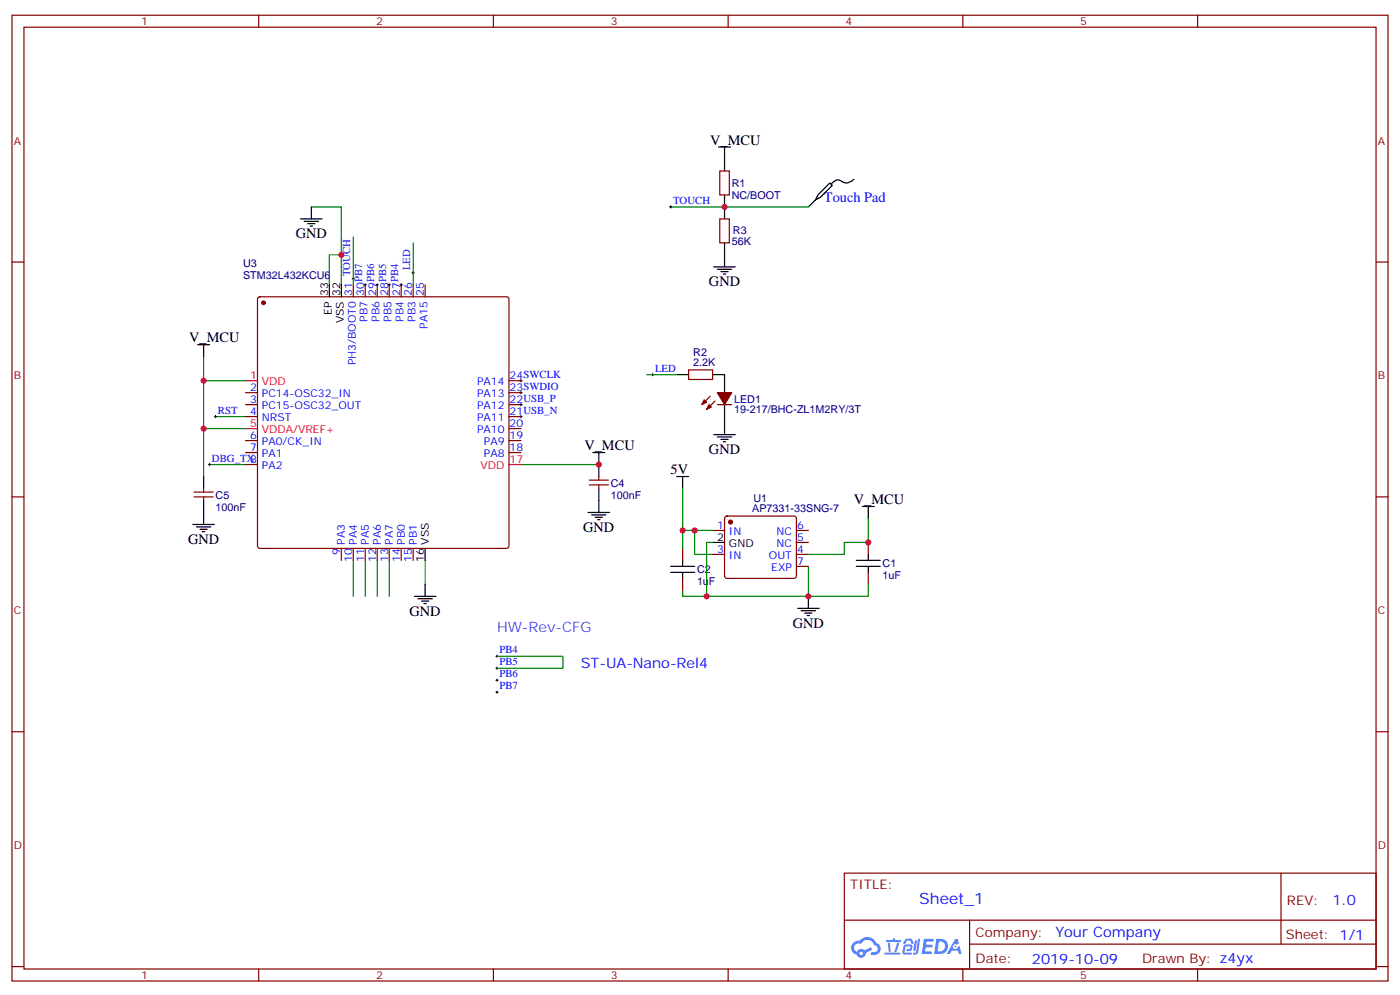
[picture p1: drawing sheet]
<svg xmlns="http://www.w3.org/2000/svg" width="412mm" height="293mm" viewBox="0 0 412 293" stroke-linecap="round" stroke-linejoin="round" font-family="sans-serif">
<g fill="none" stroke="#870000" stroke-width=".35">
<path d="M3.5 4.5h405.4v284.3h-405.4zM7.1 8h398.2v277.3h-398.2zM76.2 4.5v3.5M145.3 4.5v3.5M214.5 4.5v3.5M283.6 4.5v3.5M352.8 4.5v3.5M3.5 77.2h3.6M405.3 77.2h3.6M3.5 146.3h3.6M405.3 146.3h3.6M3.5 215.4h3.6"/>
<path d="M405.3 215.4h3.6M248.7 257.1h156.6v28.2h-156.6zM377.3 257.1v20.9M248.7 270.9h156.5M285.6 278h119.6M285.6 270.9v14.1M3.5 284.6h3.6M76.2 285.3v3.5M145.3 285.3v3.5M214.5 285.3v3.5M283.6 285.3v3.5M352.8 285.3v3.5"/>
<path d="M405.3 284.6h3.6"/>
</g>
<g fill="#5487ff">
<path d="M272.1 276.4h2.6l.3 .2-.1 .6h-2l-.1 .9h1.6l.4 .4-.4 .4h-1.7l-.2 1.2 1.8 .1 .3 .3-.2 .3-2.9 .1z"/>
<path d="M281.4 276.5h.7l.4 1.3-.7 .3a.74 .74 0 0 0-1.1 .3 .74 .74 0 0 0 .5 1 .74 .74 0 0 0 .9-.6l.5-.3 .7 2.3h-.9l-.2-.9h-1.9l-.5 .9h-.9z"/>
<path d="M269.5 276.8h.6l-.4 3a.31 .31 0 0 1-.3 .2 .31 .31 0 0 1-.3-.3z"/>
<path d="M270.4 276.4h.6l-.5 3.9a.89 .89 0 0 1-.7 .7 .89 .89 0 0 1-.9-.3l1-.4z"/>
<path d="M266.8 276.5l.6-.2 1.2 .2 .5 1.2-.6 .2-.4-1-1 .2a.95 .95 0 0 1-1 .8l-.1-.2z"/>
<path d="M266.4 278.2l1.8-.2a1.04 1.04 0 0 1 .6 1.1 1.04 1.04 0 0 1-.8 .9h-.7a.29 .29 0 0 1-.3-.3 .29 .29 0 0 1 .3-.2l.7-.1 .2-.8-1.4 .1-.4 1.7 1.9 .1a.29 .29 0 0 1 .3 .3 .29 .29 0 0 1-.3 .3l-2-.1-.4-.2 .2-2.1z"/>
<path d="M260.5 280.5h4.4a.3 .3 0 0 1 .3 .3 .3 .3 0 0 1-.3 .3h-4.3z"/>
<path d="M264.3 277.5h.6l-.5 1.7a1.02 1.02 0 0 1-.7 1.2l-.2-.3z"/>
<path d="M261.5 277.6h.6l.3 2.4-.3 .3-.3-.2z"/>
<path d="M261.1 276.8h1.9l.2-.6h.5l-.1 .6h1.5a.29 .29 0 0 1 .3 .3 .29 .29 0 0 1-.3 .2h-3.9z"/>
<path d="M275.8 276.4l-.6 4.5h1.4a2.27 2.27 0 0 0 2.7-2.3 2.27 2.27 0 0 0-2.7-2.2zM276.6 277.2a1.5 1.5 0 0 1 1.8 1.5 1.5 1.5 0 0 1-1.9 1.4h-.3z"/>
<path d="M251.4 277.6a2.09 2.09 0 0 0 1 3.5 1.37 1.37 0 0 0 1.5 .9 1.37 1.37 0 0 0 1.1-1.4l2-1-.5-.7-1.8 .9a1.4 1.4 0 0 0-2.3 .5 1.32 1.32 0 0 1-.6-1.9 1.32 1.32 0 0 1 1.9-.5 2.02 2.02 0 0 1 2-1.2 2.02 2.02 0 0 1 1.8 1.6 1.09 1.09 0 0 1 1.1 1.4 1.09 1.09 0 0 1-1.6 .7 .41 .41 0 0 0-.5 .3 .41 .41 0 0 0 .4 .5 1.89 1.89 0 0 0 2.4-1.2 1.89 1.89 0 0 0-1.2-2.4 2.98 2.98 0 0 0-5-.7l-1 .2zM253.2 280.7a.52 .52 0 0 1 1 0 .52 .52 0 0 1-1 0z"/>
<circle cx="281.4" cy="278.7" r=".28"/>
</g>
<g fill="none" stroke="#008700" stroke-width=".35">
<path d="M91.7 60.9h8.8v23M100.5 75h-3.5v8.9M104.1 69.7v14.2M121.7 71.5v12.4M197.6 60.9h40.5M60 112.1v14.1h12.3M60 105v7.1h12.3M190.5 110.3h8.8M60 126.2v14.1M61.7 136.8h10.6M63.5 122.7h8.8M153.5 136.8h22.9"/>
<path d="M201.1 156.2v5.3M201.1 143.8v12.4h8.8M204.6 156.2v7h5.3M209.9 159.7h-1.8v15.9M255.8 152.6v7.1h-7.1v3.5h-10.6M104.1 165v10.6M107.6 165v10.6M111.1 165v10.6M114.7 165v10.6M125.2 165v7M238.1 166.8v8.8h-37v-1.8M255.8 172v3.6h-17.7"/>
<path d="M146.4 193.2h19.4v3.5h-19.4"/>
</g>
<g fill="none" stroke="#000" stroke-width=".29">
<path d="M121.7 80v.7M197.2 60.9h.7M197.6 60.6v.7M103.7 82.1h.7M104.1 81.7v.7M107.2 83.9h.7M107.6 83.5v.7M110.8 83.9h.7M111.1 83.5v.7M114.3 83.9h.7M114.7 83.5v.7M117.8 83.9h.7"/>
<path d="M118.2 83.5v.7M121.4 80.3h.7M153.1 115.6h.7M153.1 112.1h.7M153.1 119.1h.7M153.5 111.7v.7M153.5 115.3v.7M153.5 118.8v.7M191.9 110.3h.7M192.3 110v.7M61.4 136.8h.7M61.7 136.4v.7"/>
<path d="M63.1 122.7h.8M63.5 122.3v.7M153.1 122.7h.7M153.5 122.3v.7M146 196.7h.8M146 193.2h.8M146.4 192.9v.7M146.4 196.4v.7M146.4 199.9v.7M146 203.8h.8M146 200.3h.8M146.4 203.4v.8"/>
</g>
<g fill="none" stroke="#000" stroke-width=".35">
<path d="M211.7 43.3h3.5M213.4 43.3v7M213.4 57.4v7.1M240.2 58.8l1.5-.7 3.5-3.5-.7-.7-3.6 3.5-.7 1.4-2.1 2.1M251.5 52.8a3.1 3.1 0 0 1-4.4 .2 2.4 2.4 0 0 0-2.3 1.2M88.5 64.5h6.4M89.6 65.2h4.2M90.7 65.9h2.1M91.4 66.6h.7M91.7 60.9v3.6M210.3 78.6h6.3M211.3 79.3h4.2"/>
<path d="M212.4 80h2.1M213.4 71.5v7.1M97 83.9v3.5M100.5 83.9v3.5M213.1 80.7h.7M58.2 101.5h3.5M60 101.5v3.5M199.3 110.3h3.5M209.9 110.3h3.5v5.3M213.4 119.1v8.9M174.6 133.2h3.6M176.4 133.2v7.1"/>
<path d="M210.3 128h6.3M211.3 128.7h4.2M212.4 129.4h2.1M213.1 130.1h.7M56.8 154.4h6.3M57.9 155.1h4.2M58.9 155.8h2.1M59.6 156.5h.7M60 140.3v3.5M60 147.4v7M173.2 150.9h6.4M174.3 151.6h4.2"/>
<path d="M175.3 152.3h2.1M176 153h.7M176.4 143.8v7.1M199.3 140.3h3.5M201.1 140.3v3.5M209.9 159.7h3.5M254 149.1h3.5M255.8 149.1v3.5M122.1 175.6h6.3M123.1 176.3h4.3M124.2 177h2.1M124.9 177.7h.7"/>
<path d="M125.2 161.5v3.5M125.2 172v3.6M197.6 166.8h7M197.6 168.5h7M201.1 165v1.8M201.1 168.5v1.8M234.9 179.1h6.4M236 179.8h4.2M238.1 175.6v3.5M252.2 166.8h7.1M252.2 165h7.1M255.8 163.2v1.8"/>
<path d="M255.8 166.8v1.7M237.1 180.5h2.1M237.8 181.2h.7"/>
</g>
<g fill="none" stroke="#870000" stroke-width=".35">
<path d="M212 50.3h2.8v7.1h-2.8zM212 64.5h2.8v7h-2.8zM76.1 87.6l.5-.2h72.6l.5 .2 .2 .5v72.7l-.2 .5-.5 .2h-72.6l-.5-.3-.3-.4v-72.7zM104.1 83.9v3.5M107.6 83.9v3.5M111.1 83.9v3.5M114.7 83.9v3.5M118.2 83.9v3.5M121.7 83.9v3.5M125.2 83.9v3.5M72.3 115.6h3.5M72.3 119.1h3.5"/>
<path d="M149.9 115.6h3.6M149.9 119.1h3.6M149.9 112.1h3.6M202.8 108.9h7.1v2.8h-7.1zM209.2 116.7l-2.5 2.4M210.6 118.1l-2.5 2.4M211.3 119.1h4.2M72.3 122.7h3.5M72.3 129.7h3.5M72.3 133.2h3.5M72.3 136.8h3.5M149.9 122.7h3.6"/>
<path d="M149.9 129.7h3.6M149.9 133.2h3.6M149.9 126.2h3.6M57.1 146.3h5.7M57.1 144.9h5.7M60 143.8v1.1M60 146.3v1.1M173.6 142.8h5.6M173.6 141.4h5.6M176.4 140.3v1.1M176.4 142.8v1M209.9 156.2h3.5"/>
<path d="M213.7 152.1l.4-.2h19.8l.5 .2 .2 .5v17l-.2 .5-.5 .2h-19.8l-.5-.2-.2-.5v-17zM234.6 156.2h3.5M234.6 159.7h3.5M255.8 159.7v3.5M100.5 161.5v3.5M104.1 161.5v3.5M107.6 161.5v3.5M111.1 161.5v3.5M114.7 161.5v3.5M118.2 161.5v3.5M121.7 161.5v3.5M201.1 161.5v3.5"/>
<path d="M201.1 170.3v3.5M209.9 163.2h3.5M234.6 163.2h3.5M234.6 166.8h3.5M255.8 168.5v3.5"/>
</g>
<g fill="#870000" stroke="#870000" stroke-width=".35">
<path d="M211.3 115.6h4.2l-2.1 3.5z"/>
<path d="M208.8 119.1l.7 .7-1.4 .7z"/>
<path d="M207.4 117.7l.7 .7-1.4 .7z"/>
<circle cx="77.6" cy="89.1" r=".53"/>
<circle cx="215.2" cy="153.7" r=".53"/>
</g>
<path d="M72.3 112.1h3.5M72.3 126.2h3.5M149.9 136.8h3.6" fill="none" stroke="#f00" stroke-width=".35"/>
<g fill="#c00">
<circle cx="213.4" cy="60.9" r=".88"/>
<circle cx="60" cy="126.2" r=".88"/>
<circle cx="176.4" cy="136.8" r=".88"/>
<circle cx="60" cy="112.1" r=".88"/>
<circle cx="100.5" cy="75" r=".88"/>
<circle cx="238.1" cy="175.6" r=".88"/>
<circle cx="255.8" cy="159.7" r=".88"/>
<circle cx="208.1" cy="175.6" r=".88"/>
<circle cx="201.1" cy="156.2" r=".88"/>
<circle cx="204.6" cy="156.2" r=".88"/>
</g>
<text font-size="4.6" fill="#00f" x="270.8" y="266.1">Sheet_1</text>
<g font-size="4.2">
<text x="209.2" y="42.6">V_MCU</text>
<text x="87.1" y="70.1">GND</text>
<text x="208.8" y="84.2">GND</text>
<text x="55.7" y="100.8">V_MCU</text>
<text x="172.2" y="132.5">V_MCU</text>
<text x="208.8" y="133.6">GND</text>
<text x="197.6" y="139.6">5V</text>
<text x="251.5" y="148.4">V_MCU</text>
<text x="55.4" y="160.1">GND</text>
<text x="171.8" y="156.5">GND</text>
<text x="120.6" y="181.2">GND</text>
<text x="233.5" y="184.7">GND</text>
</g>
<g font-size="4.2" fill="#00f">
<text x="242.7" y="59.5">Touch Pad</text>
<text x="171.1" y="196.7">ST-UA-Nano-Rel4</text>
<text x="392.5" y="266.3">1.0</text>
<text x="310.9" y="275.9">Your Company</text>
<text x="304" y="283.7">2019-10-09</text>
</g>
<text font-size="4.2" fill="#90f" x="146.4" y="186.2">HW-Rev-CFG</text>
<g font-size="3.9" fill="#800">
<text x="250.5" y="261.7">TITLE:</text>
<text x="379.1" y="266.3">REV:</text>
<text x="287.4" y="275.9">Company:</text>
<text x="378.7" y="276.5">Sheet: 1/1</text>
<text x="287.4" y="283.5">Date:</text>
<text x="336.4" y="283.6">Drawn By: z4yx</text>
</g>
<g font-size="3.2" fill="#800">
<text x="41.6" y="7.5">1</text>
<text x="110.8" y="7.5">2</text>
<text x="179.9" y="7.5">3</text>
<text x="249.1" y="7.5">4</text>
<text x="318.2" y="7.5">5</text>
<text x="4.1" y="42.6">A</text>
<text x="405.9" y="42.6">A</text>
<text x="4.1" y="111.7">B</text>
<text x="405.9" y="111.7">B</text>
<text x="4.1" y="180.9">C</text>
<text x="405.9" y="180.9">C</text>
<text x="4.1" y="250">D</text>
<text x="405.9" y="250">D</text>
<text x="41.6" y="288.3">1</text>
<text x="110.8" y="288.3">2</text>
<text x="179.9" y="288.3">3</text>
<text x="249.1" y="288.3">4</text>
<text x="318.2" y="288.3">5</text>
</g>
<g font-size="3.2" fill="#000080">
<text x="215.5" y="58.5">NC/BOOT</text>
<text x="215.6" y="55">R1</text>
<text x="215.9" y="69">R3</text>
<text x="215.5" y="72.2">56K</text>
<text x="71.6" y="82.1">STM32L432KCU6</text>
<text x="71.6" y="78.6">U3</text>
<text x="204.2" y="107.8">2.2K</text>
<text x="204.2" y="104.7">R2</text>
<text x="216.3" y="118.5">LED1</text>
<text x="216.3" y="121.7">19-217/BHC-ZL1M2RY/3T</text>
<text x="179.9" y="143.3">C4</text>
<text x="63.5" y="146.9">C5</text>
<text x="179.9" y="146.8">100nF</text>
<text x="221.9" y="147.7">U1</text>
<text x="63.5" y="150.3">100nF</text>
<text x="221.6" y="150.9">AP7331-33SNG-7</text>
<text x="260" y="167">C1</text>
<text x="205.3" y="172.3">1uF</text>
<text x="205.3" y="168.8">C2</text>
<text x="260" y="170.6">1uF</text>
</g>
<g font-size="3.2" fill="#00f">
<text x="198.3" y="60">TOUCH</text>
<text x="120.8" y="79.6" transform="rotate(-90 120.8 79.6)">LED</text>
<text x="103.7" y="87.2" transform="rotate(-90 103.7 87.2)">31 TOUCH</text>
<text x="107.2" y="87.2" transform="rotate(-90 107.2 87.2)">30PB7</text>
<text x="110.8" y="87.2" transform="rotate(-90 110.8 87.2)">29PB6</text>
<text x="114.3" y="87.2" transform="rotate(-90 114.3 87.2)">28PB5</text>
<text x="117.8" y="87.2" transform="rotate(-90 117.8 87.2)">27PB4</text>
<text x="121.4" y="87.2" transform="rotate(-90 121.4 87.2)">26</text>
<text x="124.9" y="87.2" transform="rotate(-90 124.9 87.2)">25</text>
<text x="108.3" y="94.8" transform="rotate(-90 108.3 94.8)">PB7</text>
<text x="111.8" y="94.8" transform="rotate(-90 111.8 94.8)">PB6</text>
<text x="115.4" y="94.8" transform="rotate(-90 115.4 94.8)">PB5</text>
<text x="118.9" y="94.8" transform="rotate(-90 118.9 94.8)">PB4</text>
<text x="122.4" y="94.8" transform="rotate(-90 122.4 94.8)">PB3</text>
<text x="125.9" y="96.8" transform="rotate(-90 125.9 96.8)">PA15</text>
<text x="104.8" y="107.6" transform="rotate(-90 104.8 107.6)">PH3/BOOT0</text>
<text x="140.5" y="113.5">PA14</text>
<text x="150.1" y="111.7">24SWCLK</text>
<text x="193" y="109.4">LED</text>
<text x="73.7" y="115.3">2</text>
<text x="73.7" y="118.8">3</text>
<text x="77.2" y="117">PC14-OSC32_IN</text>
<text x="140.5" y="117">PA13</text>
<text x="150.1" y="118.8">22USB_P</text>
<text x="150.1" y="115.3">23SWDIO</text>
<text x="64.2" y="121.8">RST</text>
<text x="73.7" y="122.3">4</text>
<text x="77.2" y="120.5">PC15-OSC32_OUT</text>
<text x="77.2" y="124.1">NRST</text>
<text x="140.5" y="124.1">PA11</text>
<text x="140.5" y="120.5">PA12</text>
<text x="150.1" y="125.8">20</text>
<text x="150.1" y="122.3">21USB_N</text>
<text x="73.7" y="129.4">6</text>
<text x="77.2" y="131.1">PA0/CK_IN</text>
<text x="140.5" y="127.6">PA10</text>
<text x="142.5" y="131.1">PA9</text>
<text x="150.1" y="129.4">19</text>
<text x="62.4" y="135.9">DBG_TX8</text>
<text x="73.7" y="132.9">7</text>
<text x="77.2" y="134.7">PA1</text>
<text x="142.5" y="134.7">PA8</text>
<text x="150.1" y="132.9">18</text>
<text x="77.2" y="138.2">PA2</text>
<text x="211.2" y="155.8">1</text>
<text x="234.8" y="155.8">6</text>
<text x="101.6" y="160.4" transform="rotate(-90 101.6 160.4)">PA3</text>
<text x="105.1" y="160.4" transform="rotate(-90 105.1 160.4)">PA4</text>
<text x="108.7" y="160.4" transform="rotate(-90 108.7 160.4)">PA5</text>
<text x="112.2" y="160.4" transform="rotate(-90 112.2 160.4)">PA6</text>
<text x="115.7" y="160.4" transform="rotate(-90 115.7 160.4)">PA7</text>
<text x="119.2" y="160.4" transform="rotate(-90 119.2 160.4)">PB0</text>
<text x="122.8" y="160.4" transform="rotate(-90 122.8 160.4)">PB1</text>
<text x="214.7" y="157.6">IN</text>
<text x="228.7" y="161.1">NC</text>
<text x="228.7" y="157.6">NC</text>
<text x="234.8" y="159.3">5</text>
<text x="100.2" y="163.3" transform="rotate(-90 100.2 163.3)">9</text>
<text x="103.7" y="165.3" transform="rotate(-90 103.7 165.3)">10</text>
<text x="107.2" y="165.3" transform="rotate(-90 107.2 165.3)">11</text>
<text x="110.8" y="165.3" transform="rotate(-90 110.8 165.3)">12</text>
<text x="114.3" y="165.3" transform="rotate(-90 114.3 165.3)">13</text>
<text x="117.8" y="165.3" transform="rotate(-90 117.8 165.3)">14</text>
<text x="121.4" y="165.3" transform="rotate(-90 121.4 165.3)">15</text>
<text x="211.2" y="162.9">3</text>
<text x="214.7" y="164.6">IN</text>
<text x="226.5" y="164.6">OUT</text>
<text x="234.8" y="162.9">4</text>
<text x="234.8" y="166.4">7</text>
<text x="227.2" y="168.2">EXP</text>
<text x="147.1" y="192.3">PB4</text>
<text x="147.1" y="195.9">PB5</text>
<text x="147.1" y="202.9">PB7</text>
<text x="147.1" y="199.4">PB6</text>
</g>
<g font-size="3.2">
<text x="96.7" y="87.2" transform="rotate(-90 96.7 87.2)">33</text>
<text x="100.2" y="87.2" transform="rotate(-90 100.2 87.2)">32</text>
<text x="97.7" y="92.6" transform="rotate(-90 97.7 92.6)">EP</text>
<text x="101.2" y="95.2" transform="rotate(-90 101.2 95.2)">VSS</text>
<text x="126.3" y="160.4" transform="rotate(-90 126.3 160.4)">VSS</text>
<text x="211.2" y="159.3">2</text>
<text x="214.7" y="161.1">GND</text>
<text x="124.9" y="165.3" transform="rotate(-90 124.9 165.3)">16</text>
</g>
<g font-size="3.2" fill="#f00">
<text x="73.7" y="111.7">1</text>
<text x="77.2" y="113.5">VDD</text>
<text x="73.7" y="125.8">5</text>
<text x="77.2" y="127.6">VDDA/VREF+</text>
<text x="150.1" y="136.4">17</text>
<text x="141.6" y="138.2">VDD</text>
</g>
</svg>
